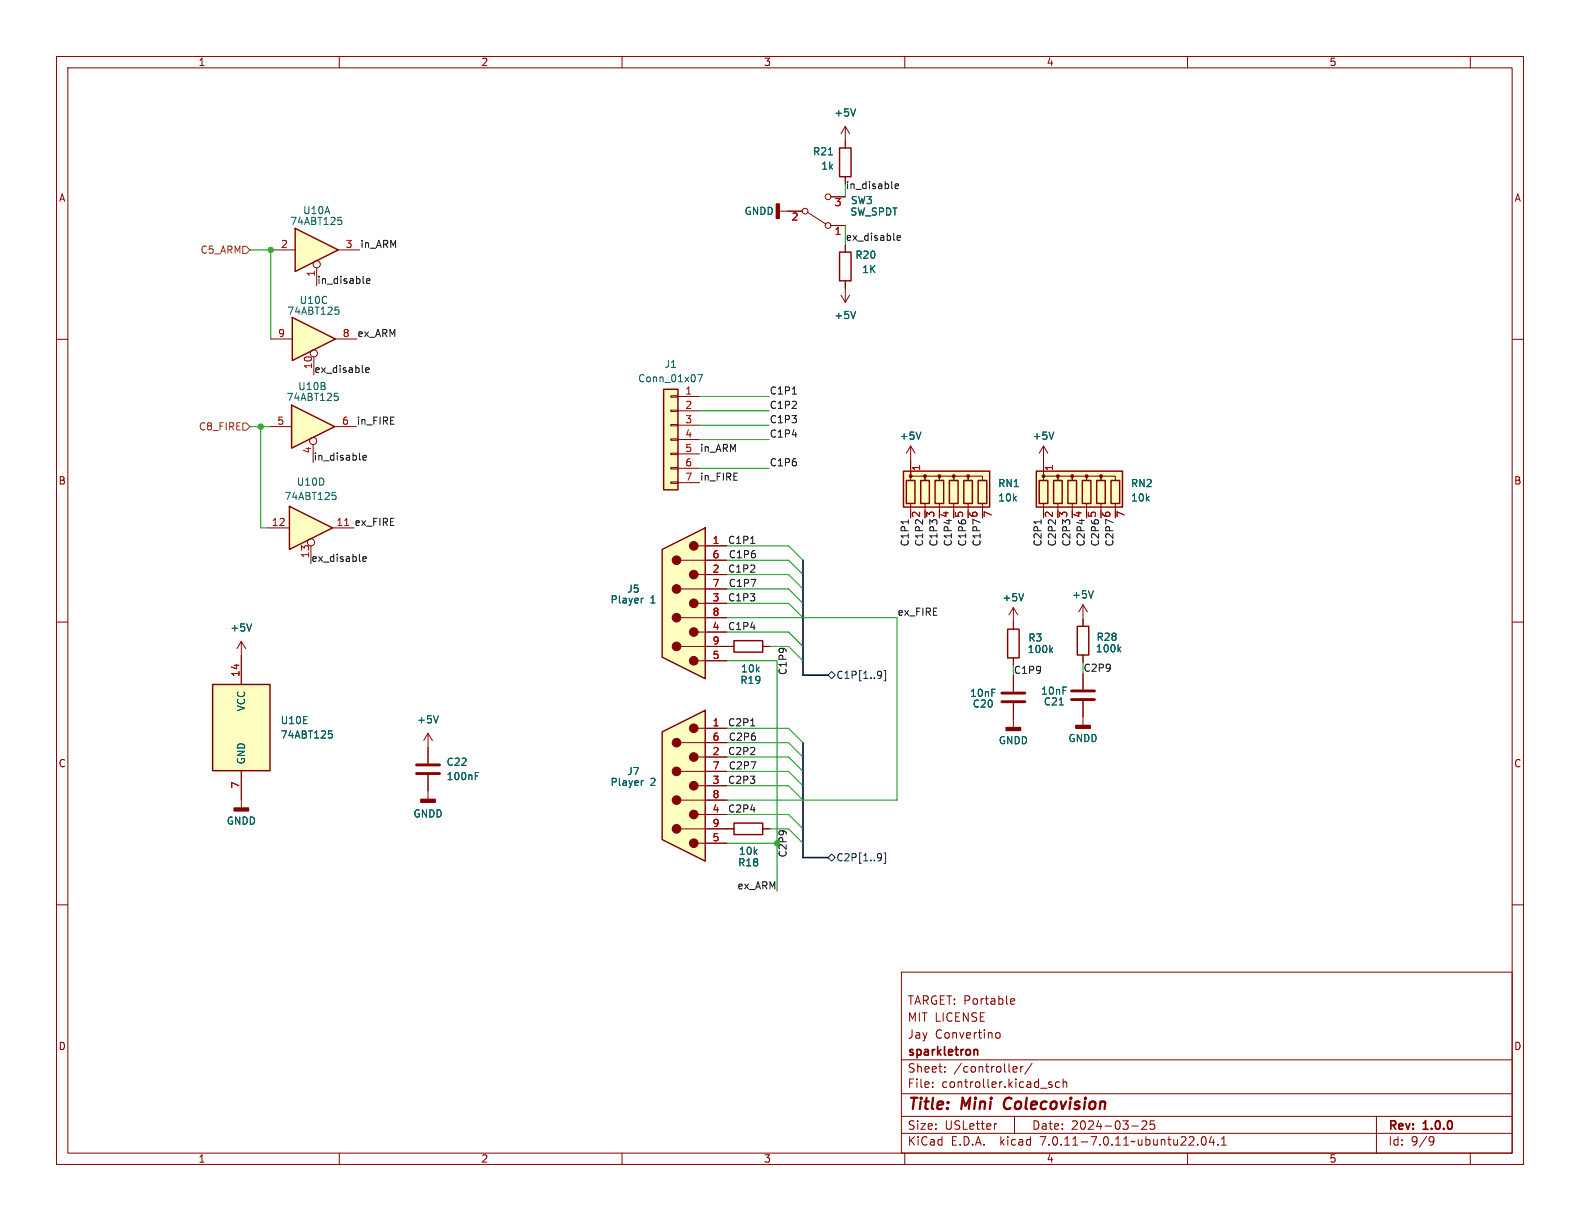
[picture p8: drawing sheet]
<svg xmlns="http://www.w3.org/2000/svg" width="279mm" height="216mm" viewBox="0 0 279 216" stroke-linecap="round" stroke-linejoin="round" font-family="sans-serif">
<g fill="none" stroke="#840000" stroke-width=".18">
<path d="M10 10h259.4v195.9h-259.4zM12 12h255.4v191.9h-255.4zM60 10v2M110 10v2M160 10v2M210 10v2M260 10v2M137.8 37.3h4.1M142.9 37.6l3.1 2M146.9 39.9h2.6M146.9 34.8h2.6M149.5 22.4l-.8 1.2"/>
<path d="M149.5 22.4v3.8M149.5 31.2v1.3M149.5 22.4l.7 1.2M10 60h2M267.4 60h2M118.6 77.6h1.3v.3h-1.3zM118.6 75.1h1.3v.2h-1.3zM118.6 72.5h1.3v.3h-1.3zM118.6 70h1.3v.2h-1.3zM119.9 70.1h3.8M119.9 72.6h3.8M119.9 75.2h3.8"/>
<path d="M119.9 77.7h3.8M118.6 85.2h1.3v.3h-1.3zM118.6 82.7h1.3v.2h-1.3zM118.6 80.1h1.3v.3h-1.3zM119.9 80.3h3.8M119.9 82.8h3.8M119.9 85.3h3.8M10 110h2M179.2 107.4l-.8 1.3M179.2 107.4v3.9M179.2 116.3v1.3M179.2 107.4l.8 1.3"/>
<path d="M191.5 106.9v3.8M191.5 115.8v1.3M191.5 106.9l-.7 1.3M191.5 106.9l.8 1.3M267.4 110h2M10 160h2M42.7 141.4v1.5M128.5 146.6h1.3M134.9 146.6h1.2M267.4 160h2M159.4 171.9h108v32h-108zM178.7 177.4l.2 .2 .5-.1"/>
<path d="M178.7 176.8l.2-.2h.3l.2 .2v.1l-.7 .2M159.4 197.4h108M159.4 193.4h108M159.4 187.4h108M164.9 192.1v.2M164.9 191.4v.1M167.1 189.4v.2M167.1 188.7v.1M176.1 182.9l.3-.3 .3 .1 .2 .2v.4l-.2 .2-.3 .1-.3-.3M176.3 198.7l-.3 .1M179.1 189.4l.3 .2 .4-.1M179.1 188.8l.3-.2h.2l.3 .2v.1l-.8 .2"/>
<path d="M179.4 197.4v3M180.5 188.6v1M180.9 188.6l-.3 .1-.1 .2M182.5 188l-1.3 1.9M185.5 191.7l.5 .2 .1 .2-.2 .2-.5-.1M185.5 191.4h.5M187.4 191.4l-.5-.1-.3 .3v.4l.2 .2h.6M188 191.4l.2-.1 .4 .1v.9M188 190.8v1.5M200.1 199.1h1.2M201.9 198.3l.6-.1 .2 .1 .1 .3-.9 1.1h.9M204.1 198.2h-.7v.7l.2-.1h.5l.1 .2-.1 .5-.2 .2-.5-.2"/>
<path d="M243.4 197.4v6.5M60 203.9v2M110 203.9v2M159.4 200.4h108M160 203.9v2M210 203.9v2M211.8 202.3v.2M212.6 201.1l.2-.1a.81 .81 0 0 1 .6 .6 .81 .81 0 0 1-.3 .8l-.2 .1a.81 .81 0 0 1-.3-1.4zM214.2 200.9l-.3 1.1h.9M214.6 201.5v1M215.4 202.3v.2M216 202.5h.9"/>
<path d="M216 201.4l.4-.4v1.5M253 201l.5 .1a.99 .99 0 0 1-.4 1.4h-.2M253.6 201.6l-.3 .3h-.3M260 203.9v2"/>
<circle cx="142.4" cy="37.3" r=".51"/>
<circle cx="146.4" cy="34.8" r=".51"/>
<circle cx="146.4" cy="39.9" r=".51"/>
</g>
<path d="M177.8 194.4a1.27 1.27 0 0 0 0 1.6" fill="none" stroke="#840000" stroke-width=".4"/>
<path d="M172.3 185.6h.5l.1 1" fill="none" stroke="#840000" stroke-width=".3"/>
<g fill="#840000" stroke="#840000" stroke-width=".25">
<path d="M41.4 142.9h2.5v.5h-2.5z"/>
<path d="M137.3 36.1h.5v2.5h-.5z"/>
</g>
<path d="M117.3 68.8h2.6v17.8h-2.6z" fill="#ffffc2" stroke="#ffffc2" stroke-width=".18"/>
<path d="M148.5 26.2h2v5h-2zM117.3 68.8h2.6v17.8h-2.6zM178.2 111.3h2v5h-2zM190.5 110.7h2v5.1h-2zM129.8 145.5h5.1v2.1h-5.1z" fill="none" stroke="#840000" stroke-width=".25"/>
<path d="M151.3 19.2l-.4 1.3M146.5 27.4h.7M123.4 66.2h.8l-.5 1.3M181 105l-.4 1.2M185.8 114.9l.3 .5M186.1 114.5l-.4 .5M193.3 104.5l-.4 1.2M197.8 114.8l.4 .5M198.2 114.4l-.5 .5" fill="none" stroke="#006464" stroke-width=".18"/>
<path d="M117.1 97.2l7.6-3.9v26.7l-7.6-3.8z" fill="#ffffc2"/>
<g fill="#840000" stroke="#840000" stroke-width=".18">
<circle cx="122.7" cy="96.5" r=".76"/>
<circle cx="122.7" cy="101.6" r=".76"/>
<circle cx="122.7" cy="106.7" r=".76"/>
<circle cx="122.7" cy="111.8" r=".76"/>
<circle cx="122.7" cy="116.8" r=".76"/>
<circle cx="119.6" cy="99.1" r=".76"/>
<circle cx="119.6" cy="104.1" r=".76"/>
<circle cx="119.6" cy="109.2" r=".76"/>
<circle cx="119.6" cy="114.3" r=".76"/>
</g>
<path d="M120.4 99.1h8.1M123.4 96.5h5.1M120.4 104.1h8.1M120.4 109.2h8.1M120.4 114.3h8.1M123.4 101.6h5.1M123.4 106.7h5.1M123.4 111.8h5.1M123.4 116.8h5.1M75.7 129.7l-.8 1.2M75.7 129.7v2.5M75.7 129.7l.8 1.2" fill="none" stroke="#840000" stroke-width=".18"/>
<path d="M117.1 97.2l7.6-3.9v26.7l-7.6-3.8z" fill="none" stroke="#840000" stroke-width=".25"/>
<path d="M113.8 105.8l-.3 .1M77.5 126.6l-.4 1.2" fill="none" stroke="#006464" stroke-width=".18"/>
<path d="M51.7 56.1l7.6 3.8-7.6 3.9z" fill="#ffffc2"/>
<path d="M51.7 56.1l7.6 3.8-7.6 3.9z" fill="none" stroke="#840000" stroke-width=".25"/>
<g fill="none" stroke="#840000" stroke-width=".18">
<path d="M47.9 59.9h3.8M59.3 59.9h3.8M55.5 63.1v3.2"/>
<circle cx="55.5" cy="62.5" r=".63"/>
</g>
<path d="M59.3 54.3h.6M59.4 54.8h.3l.2 .2-.1 .5-.4 .1" fill="none" stroke="#006464" stroke-width=".18"/>
<path d="M117.1 129.4l7.6-3.8v26.7l-7.6-3.8z" fill="#ffffc2"/>
<g fill="#840000" stroke="#840000" stroke-width=".18">
<circle cx="122.7" cy="128.8" r=".76"/>
<circle cx="122.7" cy="133.9" r=".76"/>
<circle cx="122.7" cy="138.9" r=".76"/>
<circle cx="122.7" cy="144" r=".76"/>
<circle cx="122.7" cy="149.1" r=".76"/>
<circle cx="119.6" cy="131.3" r=".76"/>
<circle cx="119.6" cy="136.4" r=".76"/>
<circle cx="119.6" cy="141.5" r=".76"/>
<circle cx="119.6" cy="146.6" r=".76"/>
</g>
<g fill="none" stroke="#840000" stroke-width=".18">
<path d="M42.7 113.4v7.6M42.7 113.4l-.8 1.3M42.7 113.4l.7 1.3M42.7 136.3v5.1M75.7 132.2v2.8M75.7 137v4.4M120.4 131.3h8.1M120.4 136.4h8.1M123.4 128.8h5.1M123.4 133.9h5.1M123.4 138.9h5.1M120.4 141.5h8.1"/>
<path d="M120.4 146.6h8.1M123.4 144h5.1M123.4 149.1h5.1"/>
</g>
<path d="M37.6 121h10.2v15.3h-10.2zM117.1 129.4l7.6-3.8v26.7l-7.6-3.8z" fill="none" stroke="#840000" stroke-width=".25"/>
<path d="M44.5 110.3l-.4 1.3M58.1 129.2h.6M58.2 129.7h.3l.3 .3-.1 .4-.5 .1M84.1 137.2h.4M84.1 136.6h.6M113.8 138l-.3 .2" fill="none" stroke="#006464" stroke-width=".18"/>
<path d="M37.6 121h10.2v15.3h-10.2z" fill="#ffffc2" stroke="#ffffc2" stroke-width=".18"/>
<path d="M73.7 136.8h4M73.7 135.3h4" fill="none" stroke="#840000" stroke-width=".51"/>
<path d="M74.4 141.4h2.6v.5h-2.6z" fill="#840000" stroke="#840000" stroke-width=".25"/>
<path d="M52.2 40.4l7.6 3.8-7.6 3.8z" fill="#ffffc2"/>
<path d="M52.2 40.4l7.6 3.8-7.6 3.8z" fill="none" stroke="#840000" stroke-width=".25"/>
<g fill="none" stroke="#840000" stroke-width=".18">
<path d="M48.4 44.2h3.8M56 47.4v3.1M59.8 44.2h3.8"/>
<circle cx="56" cy="46.7" r=".63"/>
</g>
<path d="M59.8 38.4h.6M59.9 38.9h.3l.3 .3-.2 .4-.4 .1" fill="none" stroke="#006464" stroke-width=".18"/>
<path d="M51.6 71.6l7.6 3.8-7.6 3.8z" fill="#ffffc2"/>
<path d="M51.6 71.6l7.6 3.8-7.6 3.8z" fill="none" stroke="#840000" stroke-width=".25"/>
<g fill="none" stroke="#840000" stroke-width=".18">
<path d="M47.8 75.4h3.8M55.4 78.6v3.2M59.2 75.4h3.8"/>
<circle cx="55.4" cy="78" r=".63"/>
</g>
<path d="M59.2 69.5h.6M59.3 70h.3l.2 .3-.1 .5h-.4" fill="none" stroke="#006464" stroke-width=".18"/>
<path d="M51.2 89.5l7.6 3.8-7.6 3.9z" fill="#ffffc2"/>
<g fill="none" stroke="#840000" stroke-width=".25">
<path d="M148.5 44.6h2v5.1h-2zM51.2 89.5l7.6 3.8-7.6 3.9zM159.8 83.3h15.2v6.4h-15.2zM160.3 85h1.5v4h-1.5zM162.8 85h1.5v4h-1.5zM165.4 85h1.5v4h-1.5zM167.9 85h1.5v4h-1.5zM170.4 85h1.6v4h-1.6zM173 85h1.5v4h-1.5zM183.3 83.3h15.2v6.4h-15.2zM183.8 85h1.5v4h-1.5zM186.3 85h1.5v4h-1.5z"/>
<path d="M188.8 85h1.6v4h-1.6zM191.4 85h1.5v4h-1.5zM193.9 85h1.6v4h-1.6zM196.5 85h1.5v4h-1.5zM129.8 113.3h5.1v2h-5.1z"/>
</g>
<g fill="none" stroke="#840000" stroke-width=".18">
<path d="M139.3 37.3h2.6M146.9 39.9h2.6M146.9 34.8h2.6M149.5 24.9v1.3M149.5 31.2v1.3M148.7 52.2l.8 1.3M149.5 43.3v1.3M149.5 49.7v3.8M150.2 52.2l-.7 1.3M161 78.9v5M161 78.9l-.7 1.2M161 78.9l.8 1.2"/>
<path d="M184.5 78.9v5M184.5 78.9l-.7 1.2M184.5 78.9l.8 1.2M47.4 93.3h3.8M55 96.5v3.2M58.8 93.3h3.8M124.7 96.5h3.8M124.7 99.1h3.8M161 85v-.8h2.6v.8v-.8h2.5v.8v-.8h2.6v.8v-.8h2.5v.8v-.8h2.5v.8M161 89v2.6M163.6 89v1.3M166.1 89v1.3"/>
<path d="M168.7 89v1.3M171.2 89v1.3M173.7 89v1.3M184.5 85v-.8h2.6v.8v-.8h2.5v.8v-.8h2.6v.8v-.8h2.5v.8v-.8h2.5v.8M184.5 89v2.6M187.1 89v1.3M189.6 89v1.3M192.2 89v1.3M194.7 89v1.3M197.2 89v1.3M42.7 116v5M124.7 114.3h5.1"/>
<path d="M124.7 101.6h3.8M124.7 106.7h3.8M124.7 111.8h3.8M124.7 116.8h3.8M124.7 104.1h3.8M124.7 109.2h3.8M134.9 114.3h1.2M179.2 110v1.3M179.2 116.3v1.3M179.2 119.5v2.8M191.5 109.5v1.2M191.5 115.8v1.3"/>
<path d="M191.5 119.1v2.8M42.7 136.3v5.1M75.7 132.2v2.8M75.7 137v2.8M124.7 128.8h3.8M124.7 133.9h3.8M124.7 138.9h3.8M124.7 131.3h3.8M124.7 136.4h3.8M179.2 124.3v4.4M191.5 124v4.3M124.7 146.6h5.1"/>
<path d="M124.7 144h3.8M124.7 149.1h3.8M124.7 141.5h3.8M134.9 146.6h1.2"/>
<circle cx="55" cy="95.9" r=".63"/>
</g>
<path d="M60.9 92.9h.8" fill="none" stroke="#a90000" stroke-width=".18"/>
<g fill="none" stroke="#006464" stroke-width=".18">
<path d="M151.3 19.2l-.4 1.3M146.5 27.4h.7M151.3 55.1l-.4 1.2M162.9 76.4l-.5 1.3M186.3 76.4l-.4 1.3M58.8 87.1h.6M58.9 87.6h.3l.2 .2-.1 .5h-.4M44.5 110.3l-.4 1.3M113.8 105.8l-.3 .1M181 105l-.4 1.2M185.8 114.9l.3 .5M186.1 114.5l-.4 .5"/>
<path d="M193.3 104.5l-.4 1.2M197.8 114.8l.4 .5M198.2 114.4l-.5 .5M58.1 129.2h.6M58.2 129.7h.3l.3 .3-.1 .4-.5 .1M77.5 126.6l-.4 1.2M84.1 137.2h.4M84.1 136.6h.6M113.8 138l-.3 .2M187.3 124.7h.7"/>
</g>
<g fill="#ffffc2" stroke="#ffffc2" stroke-width=".18">
<path d="M183.3 83.3h15.2v6.4h-15.2z"/>
<path d="M159.8 83.3h15.2v6.4h-15.2z"/>
</g>
<g fill="#840000" stroke="#840000" stroke-width=".18">
<circle cx="184.5" cy="84.2" r=".25"/>
<circle cx="187.1" cy="84.2" r=".25"/>
<circle cx="189.6" cy="84.2" r=".25"/>
<circle cx="192.2" cy="84.2" r=".25"/>
<circle cx="194.7" cy="84.2" r=".25"/>
<circle cx="161" cy="84.2" r=".25"/>
<circle cx="163.6" cy="84.2" r=".25"/>
<circle cx="166.1" cy="84.2" r=".25"/>
<circle cx="168.7" cy="84.2" r=".25"/>
<circle cx="171.2" cy="84.2" r=".25"/>
</g>
<path d="M177.2 124.1h4M177.2 122.6h4M189.5 123.7h4M189.5 122.2h4" fill="none" stroke="#840000" stroke-width=".51"/>
<g fill="#840000" stroke="#840000" stroke-width=".25">
<path d="M177.9 128.7h2.6v.5h-2.6z"/>
<path d="M190.2 128.3h2.6v.5h-2.6z"/>
</g>
<path d="M146.4 119.4l.7-.7 .6 .7-.6 .6zM155.6 118.7l.2 .1a1.03 1.03 0 0 1-.2 1.1M155.9 119.2l-.3 .3M156.3 118.6h.3v1.8h-.3M146.4 151.6l.7-.6 .6 .6-.6 .7zM155.6 150.9l.2 .2a1.03 1.03 0 0 1-.2 1.1M155.9 151.5l-.3 .2M156.3 150.8h.3v1.8h-.3" fill="none" stroke="#000084" stroke-width=".18"/>
<path d="M42.9 43.6h.7l.6 .6-.6 .6h-.7zM42.9 74.8h.7l.6 .6-.6 .7h-.7z" fill="none" stroke="#725600" stroke-width=".18"/>
<path d="M158.3 32.9l.6-.1-.1-.2-.3-.1-.2 .2v.6h.5M64.8 49.7l.6-.1v-.3h-.4l-.2 .2 .1 .6h.5M158.7 42.1l.6-.1-.1-.3h-.4l-.1 .1v.6h.5M64.7 65.4l.6-.1-.1-.2-.3-.1-.2 .2v.6h.5M140.1 69.7h.7M64.2 98.8l.6-.1-.1-.2-.4-.1-.1 .2v.6h.5M64.2 80.9l.6-.1-.1-.2-.3-.1-.2 .2v.6h.5M132.7 96.1h.8M160.6 91.9v.7M184.1 91.9v.7M132.7 128.4h.8" fill="none" stroke="#0f0f0f" stroke-width=".18"/>
<path d="M142 99.1v20.3h4.4M142 131.3v20.3h4.4" fill="none" stroke="#000084" stroke-width=".3"/>
<g fill="none" stroke="#009600" stroke-width=".18">
<path d="M149.5 32.5v2.3M149.5 39.9v3.4M44.2 44.2h4.2M47.9 44.2v15.7M44.2 75.4h3.6M46.1 75.4v17.9h1.3M123.7 70.1h12.3M123.7 77.7h12.3M123.7 75.2h12.3M123.7 72.6h12.3M123.7 82.8h12.3M128.5 96.5h10.9l2.6 2.6"/>
<path d="M128.5 99.1h10.9l2.6 2.5M128.5 116.8h8.9v40.8M128.5 101.6h10.9l2.6 2.5M128.5 109.2h30.1v32.3h-30.1M128.5 104.1h10.9l2.6 2.6M128.5 111.8h10.9l2.6 2.5M128.5 106.7h10.9l2.6 2.5M136.1 114.3h3.3l2.6 2.5M128.5 128.8h10.9l2.6 2.5M128.5 131.3h10.9l2.6 2.6M128.5 138.9h10.9l2.6 2.6M128.5 136.4h10.9l2.6 2.5"/>
<path d="M128.5 133.9h10.9l2.6 2.5M128.5 149.1h8.9M128.5 144h10.9l2.6 2.6M136.1 146.6h3.3l2.6 2.5"/>
</g>
<g fill="#009600" stroke="#009600" stroke-width=".18">
<circle cx="137.4" cy="149.1" r=".46"/>
<circle cx="46.1" cy="75.4" r=".46"/>
<circle cx="47.9" cy="44.2" r=".46"/>
</g>
<g font-size="2.8" fill="#840000">
<text x="160.4" y="196.8">Title:</text>
<text x="170.1" y="196.8">Mini</text>
<text x="178.4" y="196.8">Colecovision</text>
</g>
<g font-size="2.1" fill="#840000">
<text x="160.4" y="177.9">TARGET: Portable</text>
<text x="160.4" y="183.9">Jay</text>
<text x="160.4" y="180.9">MIT LICENSE</text>
<text x="165.3" y="183.9">Convertino</text>
<text x="160.4" y="189.9">Sheet:</text>
<text x="160.4" y="187.1">sparkletron</text>
<text x="168.6" y="189.9">/controller/</text>
<text x="160.4" y="192.6">File:</text>
<text x="166.5" y="192.6">controller.kicad_sch</text>
<text x="160.4" y="202.8">KiCad</text>
<text x="160.4" y="200">Size:</text>
<text x="167.1" y="200">USLetter</text>
<text x="168.1" y="202.8">E.D.A.</text>
<text x="177" y="202.8">kicad</text>
<text x="182.4" y="200">Date:</text>
<text x="184.2" y="202.8">7.0.11-7.0.11~ubuntu22.04.1</text>
<text x="189.4" y="200">2024-03-25</text>
<text x="245.4" y="200.2">Rev:</text>
<text x="245.4" y="202.8">Id:</text>
<text x="249.5" y="202.8">9/9</text>
<text x="251.8" y="200.2">1.0.0</text>
</g>
<g font-size="1.8" fill="#840000">
<text x="35" y="11.9">1</text>
<text x="85" y="11.9">2</text>
<text x="135" y="11.9">3</text>
<text x="185" y="11.9">4</text>
<text x="235" y="11.9">5</text>
<text x="10.3" y="35.9">A</text>
<text x="267.7" y="35.9">A</text>
<text x="10.3" y="85.9">B</text>
<text x="267.7" y="85.9">B</text>
<text x="163" y="91.6" transform="rotate(-90 163 91.6)">2</text>
<text x="165.6" y="91.6" transform="rotate(-90 165.6 91.6)">3</text>
<text x="168.1" y="91.6" transform="rotate(-90 168.1 91.6)">4</text>
<text x="170.6" y="91.6" transform="rotate(-90 170.6 91.6)">5</text>
<text x="173.2" y="91.6" transform="rotate(-90 173.2 91.6)">6</text>
<text x="186.5" y="91.6" transform="rotate(-90 186.5 91.6)">2</text>
<text x="189.1" y="91.6" transform="rotate(-90 189.1 91.6)">3</text>
<text x="191.6" y="91.6" transform="rotate(-90 191.6 91.6)">4</text>
<text x="194.1" y="91.6" transform="rotate(-90 194.1 91.6)">5</text>
<text x="196.7" y="91.6" transform="rotate(-90 196.7 91.6)">6</text>
<text x="10.3" y="135.9">C</text>
<text x="267.7" y="135.9">C</text>
<text x="10.3" y="185.9">D</text>
<text x="267.7" y="185.9">D</text>
<text x="35" y="205.8">1</text>
<text x="85" y="205.8">2</text>
<text x="135" y="205.8">3</text>
<text x="185" y="205.8">4</text>
<text x="235" y="205.8">5</text>
</g>
<g font-size="1.8" fill="#006464">
<text x="147.4" y="20.8">+5V</text>
<text x="143.7" y="27.7">R21</text>
<text x="145.1" y="30.2">1k</text>
<text x="51.2" y="40">74ABT125</text>
<text x="53.5" y="38.1">U10A</text>
<text x="131.6" y="38.2">GNDD</text>
<text x="150.3" y="38.3">SW_SPDT</text>
<text x="150.4" y="36.3">SW3</text>
<text x="151.2" y="45.9">R20</text>
<text x="52.9" y="53.9">U10C</text>
<text x="152.4" y="48.5">1K</text>
<text x="50.7" y="55.9">74ABT125</text>
<text x="147.4" y="56.6">+5V</text>
<text x="117.4" y="65.3">J1</text>
<text x="50.6" y="71.1">74ABT125</text>
<text x="52.6" y="69.2">U10B</text>
<text x="112.7" y="67.8">Conn_01x07</text>
<text x="159" y="78">+5V</text>
<text x="182.5" y="78">+5V</text>
<text x="50.2" y="88.6">74ABT125</text>
<text x="52.4" y="86.1">U10D</text>
<text x="176.4" y="88.9">10k</text>
<text x="176.4" y="86.3">RN1</text>
<text x="199.9" y="88.9">10k</text>
<text x="199.9" y="86.3">RN2</text>
<text x="107.9" y="106.9">Player</text>
<text x="110.8" y="105">J5</text>
<text x="115" y="106.9">1</text>
<text x="177.2" y="106.5">+5V</text>
<text x="189.5" y="106">+5V</text>
<text x="40.6" y="111.9">+5V</text>
<text x="181.7" y="113.6">R3</text>
<text x="193.8" y="113.5">R28</text>
<text x="130.9" y="119.1">10k</text>
<text x="181.6" y="115.7">100k</text>
<text x="193.7" y="115.5">100k</text>
<text x="43.5" y="125.9" transform="rotate(-90 43.5 125.9)">VCC</text>
<text x="130.8" y="121.1">R19</text>
<text x="171.4" y="123.4">10nF</text>
<text x="171.9" y="125.3">C20</text>
<text x="184" y="123">10nF</text>
<text x="184.5" y="124.9">C21</text>
<text x="49.5" y="128.2">U10E</text>
<text x="49.5" y="130.8">74ABT125</text>
<text x="73.7" y="128.1">+5V</text>
<text x="176.5" y="131.8">GNDD</text>
<text x="188.8" y="131.4">GNDD</text>
<text x="43.5" y="135.3" transform="rotate(-90 43.5 135.3)">GND</text>
<text x="78.9" y="135.6">C22</text>
<text x="110.8" y="137.3">J7</text>
<text x="78.9" y="138.2">100nF</text>
<text x="107.9" y="139.2">Player</text>
<text x="115" y="139.2">2</text>
<text x="40" y="146">GNDD</text>
<text x="73" y="144.8">GNDD</text>
<text x="130.4" y="153.4">R18</text>
<text x="130.6" y="151.4">10k</text>
</g>
<g font-size="1.8" fill="#0f0f0f">
<text x="149.5" y="33.5">in_disable</text>
<text x="63.6" y="43.9">in_ARM</text>
<text x="149.5" y="42.7">ex_disable</text>
<text x="56" y="50.3">in_disable</text>
<text x="63.1" y="59.7">ex_ARM</text>
<text x="55.2" y="65.4" transform="rotate(-90 55.2 65.4)">10</text>
<text x="55.5" y="66">ex_disable</text>
<text x="136" y="69.8">C1P1</text>
<text x="63" y="75.2">in_FIRE</text>
<text x="136" y="72.4">C1P2</text>
<text x="136" y="77.5">C1P4</text>
<text x="136" y="74.9">C1P3</text>
<text x="55.4" y="81.5">in_disable</text>
<text x="123.7" y="80">in_ARM</text>
<text x="136" y="82.5">C1P6</text>
<text x="123.7" y="85.1">in_FIRE</text>
<text x="62.6" y="93.1">ex_FIRE</text>
<text x="54.7" y="98.8" transform="rotate(-90 54.7 98.8)">13</text>
<text x="55" y="99.4">ex_disable</text>
<text x="128.7" y="101.3">C1P2</text>
<text x="128.7" y="96.3">C1P1</text>
<text x="128.8" y="98.8">C1P6</text>
<text x="160.8" y="96.7" transform="rotate(-90 160.8 96.7)">C1P1</text>
<text x="163.3" y="96.7" transform="rotate(-90 163.3 96.7)">C1P2</text>
<text x="165.9" y="96.7" transform="rotate(-90 165.9 96.7)">C1P3</text>
<text x="168.4" y="96.7" transform="rotate(-90 168.4 96.7)">C1P4</text>
<text x="170.9" y="96.7" transform="rotate(-90 170.9 96.7)">C1P6</text>
<text x="173.5" y="96.7" transform="rotate(-90 173.5 96.7)">C1P7</text>
<text x="184.3" y="96.7" transform="rotate(-90 184.3 96.7)">C2P1</text>
<text x="186.8" y="96.7" transform="rotate(-90 186.8 96.7)">C2P2</text>
<text x="189.4" y="96.7" transform="rotate(-90 189.4 96.7)">C2P3</text>
<text x="191.9" y="96.7" transform="rotate(-90 191.9 96.7)">C2P4</text>
<text x="194.4" y="96.7" transform="rotate(-90 194.4 96.7)">C2P6</text>
<text x="197" y="96.7" transform="rotate(-90 197 96.7)">C2P7</text>
<text x="128.7" y="106.4">C1P3</text>
<text x="128.8" y="103.9">C1P7</text>
<text x="128.7" y="111.5">C1P4</text>
<text x="158.6" y="109">ex_FIRE</text>
<text x="139.2" y="119.5" transform="rotate(-90 139.2 119.5)">C1P9</text>
<text x="128.7" y="128.5">C2P1</text>
<text x="128.8" y="131.1">C2P6</text>
<text x="128.7" y="133.6">C2P2</text>
<text x="128.8" y="136.1">C2P7</text>
<text x="128.7" y="143.8">C2P4</text>
<text x="128.7" y="138.7">C2P3</text>
<text x="139.2" y="151.7" transform="rotate(-90 139.2 151.7)">C2P9</text>
<text x="130.3" y="157.3">ex_ARM</text>
</g>
<g font-size="1.8" fill="#a90000">
<text x="139.9" y="39.3">2</text>
<text x="147.5" y="41.9">1</text>
<text x="147.5" y="36.8">3</text>
<text x="49.6" y="43.9">2</text>
<text x="61" y="43.9">3</text>
<text x="55.8" y="49" transform="rotate(-90 55.8 49)">1</text>
<text x="49.1" y="59.7">9</text>
<text x="60.5" y="59.7">8</text>
<text x="121.1" y="69.8">1</text>
<text x="49" y="75.2">5</text>
<text x="60.4" y="75.2">6</text>
<text x="121.1" y="72.4">2</text>
<text x="121.1" y="74.9">3</text>
<text x="121.1" y="77.5">4</text>
<text x="55.1" y="80.3" transform="rotate(-90 55.1 80.3)">4</text>
<text x="121.1" y="80">5</text>
<text x="121.1" y="82.5">6</text>
<text x="163" y="83.4" transform="rotate(-90 163 83.4)">1</text>
<text x="186.5" y="83.4" transform="rotate(-90 186.5 83.4)">1</text>
<text x="121.1" y="85.1">7</text>
<text x="48" y="93.1">12</text>
<text x="59.4" y="93.1">11</text>
<text x="175.7" y="91.6" transform="rotate(-90 175.7 91.6)">7</text>
<text x="199.2" y="91.6" transform="rotate(-90 199.2 91.6)">7</text>
<text x="125.9" y="96.3">1</text>
<text x="125.9" y="101.3">2</text>
<text x="125.9" y="98.8">6</text>
<text x="125.9" y="106.4">3</text>
<text x="125.9" y="103.9">7</text>
<text x="125.9" y="111.5">4</text>
<text x="125.9" y="109">8</text>
<text x="42.4" y="119.8" transform="rotate(-90 42.4 119.8)">14</text>
<text x="125.9" y="116.6">5</text>
<text x="125.9" y="114">9</text>
<text x="125.9" y="128.5">1</text>
<text x="125.9" y="131.1">6</text>
<text x="125.9" y="133.6">2</text>
<text x="125.9" y="136.1">7</text>
<text x="42.4" y="139.5" transform="rotate(-90 42.4 139.5)">7</text>
<text x="125.9" y="138.7">3</text>
<text x="125.9" y="143.8">4</text>
<text x="125.9" y="141.2">8</text>
<text x="125.9" y="148.8">5</text>
<text x="125.9" y="146.3">9</text>
</g>
<g font-size="1.8" fill="#725600">
<text x="35.4" y="45.1">C5_ARM</text>
<text x="35.1" y="76.3">C8_FIRE</text>
</g>
<g font-size="1.8" fill="#009600">
<text x="179.2" y="119.2">C1P9</text>
<text x="191.5" y="118.9">C2P9</text>
</g>
<g font-size="1.8" fill="#000084">
<text x="147.8" y="120.2">C1P[1..9]</text>
<text x="147.8" y="152.5">C2P[1..9]</text>
</g>
</svg>
